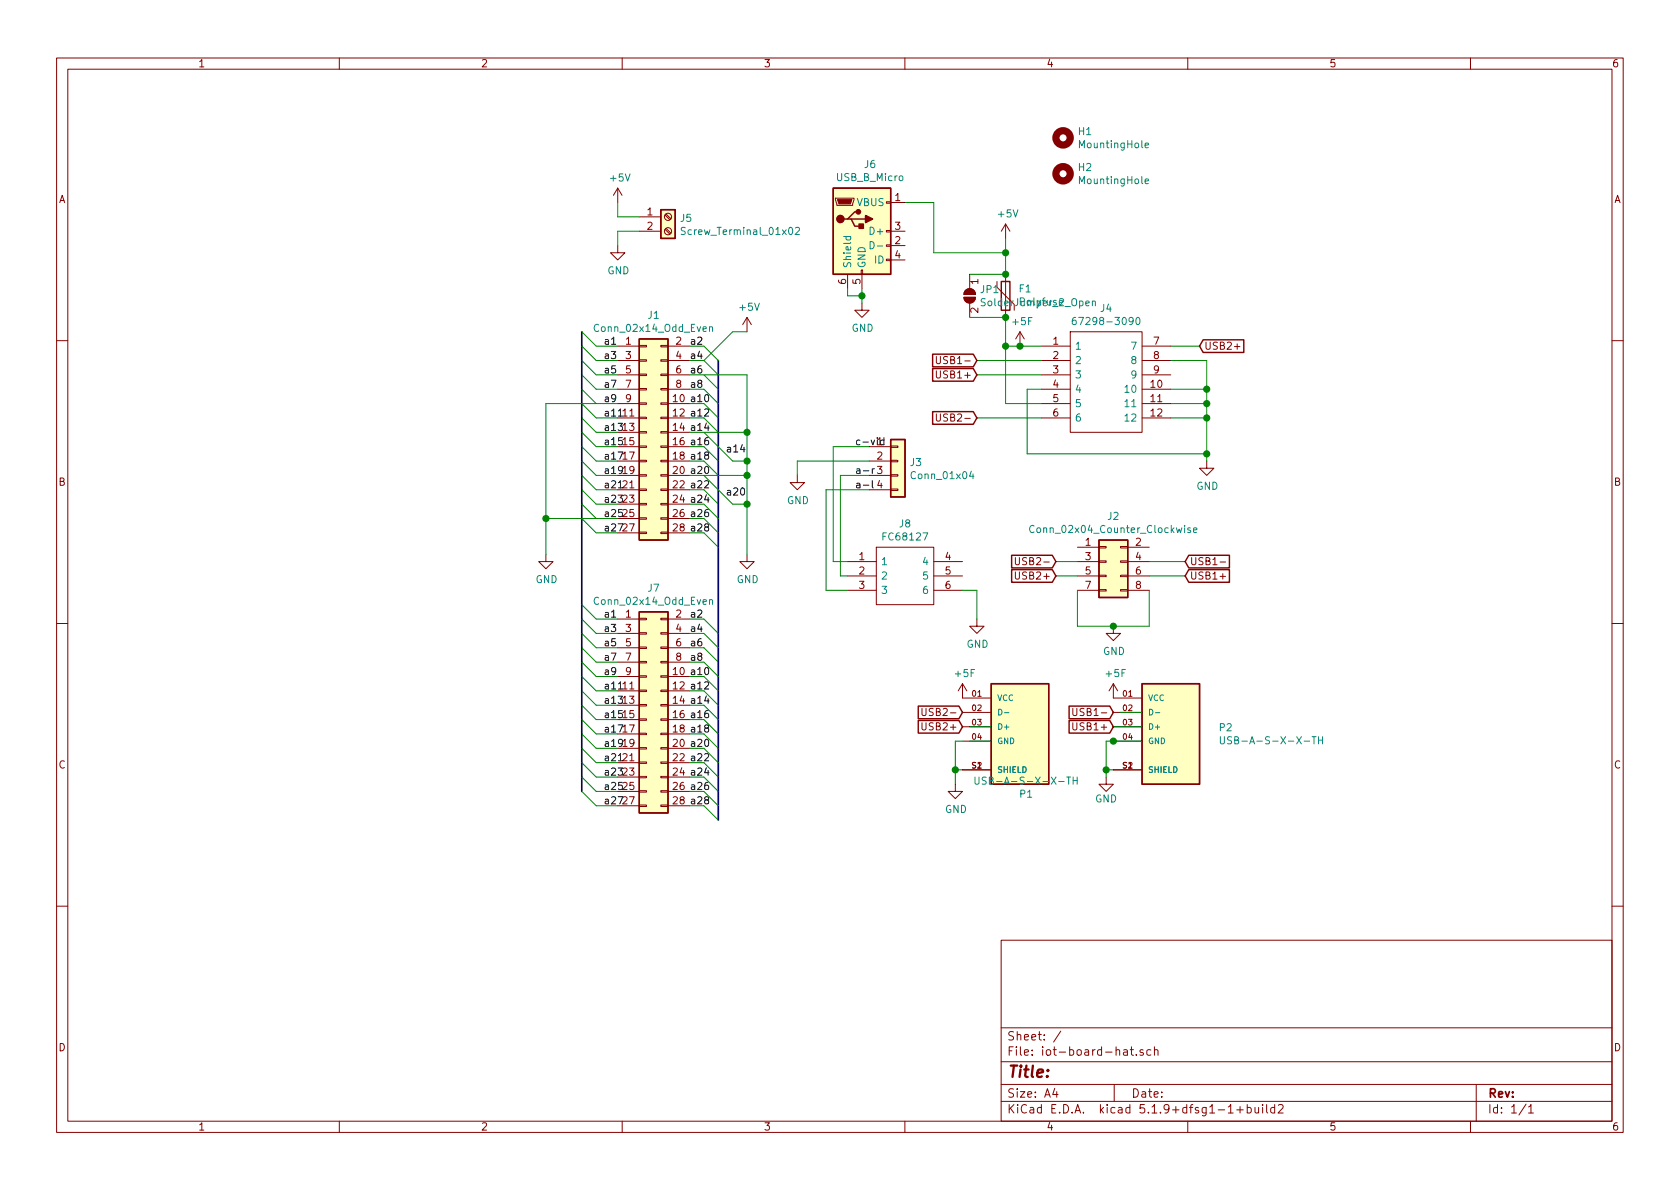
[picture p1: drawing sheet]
<svg xmlns="http://www.w3.org/2000/svg" width="297mm" height="210mm" viewBox="0 0 297 210" stroke-linecap="round" stroke-linejoin="round" font-family="sans-serif">
<g fill="none" stroke="#840000" stroke-width=".18">
<path d="M10 10.3h277v189.9h-277zM12 12.2h273v186.1h-273zM60 10.3v1.9M110 10.3v1.9M160 10.3v1.9M210 10.3v1.9M260 10.3v1.9M109.2 33.3l-.7 1.2M109.2 33.3v2.5M109.2 33.3l.8 1.2M113 38.3h3.8M117.6 38l.8 .9"/>
<path d="M117.8 37.8l.8 .9M147.7 35h3.3v.3l-.3 1h-2.7zM156.7 35.7h.8v.2h-.8zM157.5 35.8h2.5M177.8 39.6v2.6M177.8 39.6l-.8 1.3M177.8 39.6l.8 1.3M109.2 43.4v1.3h1.3l-1.3 1.3-1.3-1.3h1.3M113 40.9h3.8M117.6 40.6l.8 .8M117.8 40.4l.8 .8M132.1 56.1l-.8 1.3"/>
<path d="M132.1 56.1v2.6M132.1 56.1l.7 1.3M149.9 48.5v2.5M152.3 47.7h.2v.8h-.2zM152.4 53.6v1.3h1.3l-1.3 1.2-1.3-1.2h1.3M152.4 48.5v2.5M156.7 45.8h.8v.3h-.8zM156.7 43.3h.8v.3h-.8zM156.7 40.8h.8v.2h-.8zM157.5 40.9h2.5M157.5 43.4h2.5M157.5 46h2.5"/>
<path d="M170.4 52.6h2.1a1.02 1.02 0 0 1-1.1 1 1.02 1.02 0 0 1-1-1zM170.8 51.3a1.03 1.03 0 0 1 1.1-.2 1.03 1.03 0 0 1 .6 1h-2.1l.1-.4zM171.4 48.5v2.5M171.4 53.6v2.5M176.3 49.8v1l3 3v1.1M177.8 48.5v7.6M180.3 58.7l-.7 1.2M180.3 58.7v2.5M180.3 58.7l.8 1.2M189.2 58.7h12.7v17.7h-12.7zM10 60.2h2M109.2 61.2h3.8"/>
<path d="M109.2 68.8h3.8M109.2 71.4h3.8M109.2 73.9h3.8M109.2 63.7h3.8M109.2 66.3h3.8M109.2 79h3.8M109.2 76.4h3.8M113 78.9h1.3v.2h-1.3zM113 73.8h1.3v.2h-1.3zM113 71.2h1.3v.3h-1.3zM113 68.7h1.3v.3h-1.3zM113 66.2h1.3v.2h-1.3z"/>
<path d="M113 76.3h1.3v.3h-1.3zM113 63.6h1.3v.3h-1.3zM113 61.1h1.3v.2h-1.3zM116.8 78.9h1.3v.2h-1.3zM116.8 73.8h1.3v.2h-1.3zM116.8 71.2h1.3v.3h-1.3zM116.8 68.7h1.3v.3h-1.3zM116.8 66.2h1.3v.2h-1.3zM116.8 76.3h1.3v.3h-1.3zM116.8 63.6h1.3v.3h-1.3zM116.8 61.1h1.3v.2h-1.3zM118.1 61.2h3.8"/>
<path d="M118.1 68.8h3.8M118.1 71.4h3.8M118.1 73.9h3.8M118.1 63.7h3.8M118.1 66.3h3.8M118.1 79h3.8M118.1 76.4h3.8M153.7 79h3.8M157.5 78.9h1.2v.2h-1.2zM165.6 65.6v1l.2 .2h.4l.1-.2v-1M165.6 73.2v1l.2 .3 .4-.1 .1-.2v-1M165.6 63v1.1l.2 .2h.4l.1-.2v-1.1"/>
<path d="M184.1 61.2h5.1M184.1 68.8h5.1M184.1 71.4h5.1M184.1 73.9h5.1M184.1 63.7h5.1M184.1 66.3h5.1M201.9 61.2h5.1M201.9 68.8h5.1M201.9 71.4h5.1M201.9 73.9h5.1M201.9 63.7h5.1M201.9 66.3h5.1"/>
<path d="M218.3 61.3h.9M285 60.2h2M96.5 98v1.3h1.3l-1.3 1.3-1.3-1.3h1.3M109.2 81.5h3.8M109.2 84.1h3.8M109.2 86.6h3.8M109.2 89.1h3.8M109.2 91.7h3.8M109.2 94.2h3.8M113 81.4h1.3v.3h-1.3zM113 83.9h1.3v.3h-1.3zM113 86.5h1.3v.2h-1.3z"/>
<path d="M113 89h1.3v.3h-1.3zM113 91.6h1.3v.2h-1.3zM113 94.1h1.3v.3h-1.3zM116.8 81.4h1.3v.3h-1.3zM116.8 83.9h1.3v.3h-1.3zM116.8 86.5h1.3v.2h-1.3zM116.8 89h1.3v.3h-1.3zM116.8 91.6h1.3v.2h-1.3zM116.8 94.1h1.3v.3h-1.3zM118.1 81.5h3.8M118.1 84.1h3.8M118.1 86.6h3.8"/>
<path d="M118.1 89.1h3.8M118.1 91.7h3.8M118.1 94.2h3.8M132.1 98v1.3h1.2l-1.2 1.3-1.3-1.3h1.3M141 84.1v1.2h1.2l-1.2 1.3-1.3-1.3h1.3M149.9 99.3h5M153.7 81.5h3.8M153.7 84.1h3.8M153.7 86.6h3.8M154.9 96.8h10.2v10.1h-10.2zM157.5 86.5h1.2v.2h-1.2zM157.5 83.9h1.2v.3h-1.2z"/>
<path d="M157.5 81.4h1.2v.3h-1.2zM165.1 99.3h5.1M179.5 98.6v1l.3 .3 .3-.1 .1-.2v-1M190.5 99.3h3.8M190.5 96.8h3.8M194.3 96.6h1.3v.3h-1.3zM194.3 99.2h1.3v.2h-1.3zM198.1 96.6h1.3v.3h-1.3zM198.1 99.2h1.3v.2h-1.3zM199.4 99.3h3.8M199.4 96.8h3.8M213.4 81.5v1.3h1.2l-1.2 1.3-1.3-1.3h1.3"/>
<path d="M215.7 99.4h1M10 110.3h2M109.2 109.5h3.8M109.2 119.6h3.8M109.2 112h3.8M109.2 114.5h3.8M109.2 117.1h3.8M113 119.5h1.3v.3h-1.3zM113 117h1.3v.2h-1.3zM113 114.4h1.3v.3h-1.3zM113 111.9h1.3v.2h-1.3zM113 109.3h1.3v.3h-1.3z"/>
<path d="M116.8 119.5h1.3v.3h-1.3zM116.8 117h1.3v.2h-1.3zM116.8 114.4h1.3v.3h-1.3zM116.8 111.9h1.3v.2h-1.3zM116.8 109.3h1.3v.3h-1.3zM118.1 109.5h3.8M118.1 119.6h3.8M118.1 112h3.8M118.1 114.5h3.8M118.1 117.1h3.8M149.9 101.8h5M149.9 104.4h5"/>
<path d="M165.1 101.8h5.1M165.1 104.4h5.1M172.7 109.5v1.2h1.3l-1.3 1.3-1.3-1.3h1.3M179.5 101.1v1.1l.3 .2h.3l.1-.2v-1.1M190.5 101.8h3.8M190.5 104.4h3.8M194.3 104.3h1.3v.2h-1.3zM194.3 101.7h1.3v.3h-1.3zM196.8 110.7v1.3h1.3l-1.3 1.3-1.2-1.3h1.2M198.1 104.3h1.3v.2h-1.3zM198.1 101.7h1.3v.3h-1.3zM199.4 101.8h3.8"/>
<path d="M199.4 104.4h3.8M215.7 101.9h1M285 110.3h2M109.2 122.2h3.8M109.2 124.7h3.8M109.2 127.2h3.8M109.2 129.8h3.8M109.2 132.3h3.8M109.2 134.9h3.8M109.2 137.4h3.8M109.2 139.9h3.8M113 129.7h1.3v.2h-1.3z"/>
<path d="M113 132.2h1.3v.3h-1.3zM113 134.7h1.3v.3h-1.3zM113 137.3h1.3v.2h-1.3zM113 139.8h1.3v.3h-1.3zM113 127.1h1.3v.3h-1.3zM113 122h1.3v.3h-1.3zM113 124.6h1.3v.2h-1.3zM116.8 129.7h1.3v.2h-1.3zM116.8 132.2h1.3v.3h-1.3zM116.8 134.7h1.3v.3h-1.3zM116.8 137.3h1.3v.2h-1.3zM116.8 139.8h1.3v.3h-1.3z"/>
<path d="M116.8 127.1h1.3v.3h-1.3zM116.8 122h1.3v.3h-1.3zM116.8 124.6h1.3v.2h-1.3zM118.1 122.2h3.8M118.1 124.7h3.8M118.1 127.2h3.8M118.1 129.8h3.8M118.1 132.3h3.8M118.1 134.9h3.8M118.1 137.4h3.8M118.1 139.9h3.8M163 125.3v1l.2 .2h.4l.1-.2v-1"/>
<path d="M163 127.8v1l.2 .3 .4-.1 .1-.2v-1M168.9 138.7v1.2h1.3l-1.3 1.3-1.3-1.3h1.3M170.2 120.9l-.8 1.3M170.2 120.9v2.5h5.1M170.2 120.9l.7 1.3M170.2 126h5.1M170.2 128.5h5.1M170.2 131.1h5.1M170.2 136.1h5.1M189.7 127.8v1l.2 .3 .4-.1 .1-.2v-1M189.7 125.3v1l.2 .2h.4l.1-.2v-1M195.6 137.4v1.3h1.2l-1.2 1.2-1.3-1.2h1.3"/>
<path d="M196.8 120.9l-.7 1.3M196.8 120.9v2.5h5.1M196.8 120.9l.8 1.3M196.8 126h5.1M196.8 128.5h5.1M196.8 131.1h5.1M196.8 136.1h5.1M109.2 142.5h3.8M113 142.4h1.3v.2h-1.3zM116.8 142.4h1.3v.2h-1.3zM118.1 142.5h3.8M10 160.2h2"/>
<path d="M177 166.3h108v32h-108zM285 160.2h2M60 198.3v1.9M110 198.3v1.9M160 198.3v1.9M177 194.8h108M177 191.8h108M177 187.8h108M177 181.8h108M186.5 192.5l-.4 1h1M186.8 193v1M187.6 182.3l-1.3 2"/>
<path d="M197 191.8v3M198.7 185.7h.6v.9M199.3 186h-.5l-.2 .3 .1 .2 .1 .1 .5-.1M199.8 185.6h.6M200.1 185.1v1.3l.3 .2M200.9 186.5v.1M202.1 185.7l-.3-.1-.3 .2 .1 .2 .5 .2v.3h-.6M203.5 185.7l-.5-.1-.2 .3v.6l.2 .1 .5-.1M204.1 185.7l.2-.1 .4 .1v.9M204.1 185.1v1.5M210 198.3v1.9M217.2 195.8l.4-.5v1.5"/>
<path d="M217.2 196.8h.8M218.7 196.3h1.1M219.3 195.7v1.1M220.5 195.9l.5-.1 .2 .3-.1 .6h-.6M220.5 195.3v1.5M221.9 195.8v.9l.4 .1 .2-.1M222.5 195.8v1M223.2 195.3v.2M223.2 195.8v1M224 195.3v1.3l.2 .2M225.4 195.9l-.5-.1-.2 .3v.6l.2 .1 .5-.1M225.4 195.3v1.5"/>
<path d="M226 195.5l.2-.2h.4l.3 .5-.9 1h.9M260 198.3v1.9M261 191.8v6.5M269.8 195.2l-1.2 2M270.3 195.8l.4-.5v1.5M270.3 196.8h.8"/>
<circle cx="118.1" cy="38.3" r=".63"/>
<circle cx="118.1" cy="40.9" r=".63"/>
</g>
<g fill="#ffffc2" stroke="#ffffc2" stroke-width=".18">
<path d="M175.3 120.9h10.1v17.8h-10.1z"/>
<path d="M116.8 37.1h2.6v5.1h-2.6z"/>
<path d="M157.5 77.7h2.5v10.2h-2.5z"/>
<path d="M147.3 33.3h10.2v15.2h-10.2z"/>
<path d="M113 108.2h5.1v35.6h-5.1z"/>
<path d="M194.3 95.5h5.1v10.2h-5.1z"/>
<path d="M113 59.9h5.1v35.6h-5.1z"/>
<path d="M201.9 120.9h10.2v17.8h-10.2z"/>
</g>
<g fill="none" stroke="#840000" stroke-width=".25">
<path d="M116.8 37.1h2.6v5.1h-2.6zM147.3 33.3h10.2v15.2h-10.2zM149.9 38.7h.6l.6 1.3h1.3M150.5 38.7h2.5M151.8 37.5h-.7l-1.2 1.2h-.7M113 59.9h5.1v35.6h-5.1zM177 49.8h1.6v5.1h-1.6zM157.5 77.7h2.5v10.2h-2.5zM164.9 65.2h7.2l.6 1.1-.6 1.1h-7.2zM164.9 72.8h7.2l.6 1.1-.6 1.1h-7.2zM164.9 62.6h7.2l.6 1.1-.6 1.2h-7.2zM212.7 60.1h7.2v2.2h-7.2l-.6-1.1z"/>
<path d="M178.9 98.2h7.2l.6 1.1-.6 1.1h-7.2zM194.3 95.5h5.1v10.2h-5.1zM210.2 98.2h7.2v2.2h-7.2l-.7-1.1zM113 108.2h5.1v35.6h-5.1zM178.9 100.7h7.2l.6 1.1-.6 1.2h-7.2zM210.2 100.7h7.2v2.3h-7.2l-.7-1.2zM162.4 124.9h7.1l.7 1.1-.7 1.1h-7.1zM162.4 127.4h7.1l.7 1.1-.7 1.1h-7.1zM175.3 120.9h10.1v17.8h-10.1zM189 127.4h7.2l.6 1.1-.6 1.1h-7.2zM189 124.9h7.2l.6 1.1-.6 1.1h-7.2zM201.9 120.9h10.2v17.8h-10.2z"/>
</g>
<g fill="none" stroke="#008484" stroke-width=".18">
<path d="M202.5 32l.6-.1-.1-.2-.3-.1-.2 .2v.6h.5M202.5 25.7l.6-.1-.1-.3h-.3l-.2 .2v.6h.5M121.2 40.3l-.5-.1-.2 .1v.5l.6 .2 .1 .2-.3 .3-.5-.1M125.5 57.9l.1-.1h.3l.1 .8M125.5 57.8v.8M140.6 40.3l.5-.1 .3 .4-.1 .2-.7 .7h.8M149.1 41.8h1.3M149.6 41.8v.4l.2 .2 .6-.1v-.5M153.8 42.7a.64 .64 0 0 1 .8 .7 .64 .64 0 0 1-.8 .6zM155.1 43.5h1M190.2 56.1l-.4 .1a.87 .87 0 0 0 0 1.2l.4-.1v-.6l-.4-.1-.2 .3M193.1 53.4l.2-.2 .3 .1 .1 .8"/>
<path d="M193.1 53.2v.9M200.9 56.3l.2-.2a.69 .69 0 0 1 .5 .7 .69 .69 0 0 1-.5 .6l-.2-.1-.1-.4zM171.7 83.3l-.3 .9h.8M172 83.8v.9M182.8 93a.6 .6 0 0 0-.8 .5 .6 .6 0 0 0 .6 .7l.2-.1M210.5 93.4l-.3-.1-.2 .2 .1 .2 .4 .1v.3h-.5M211 93.7l.6-.1v-.2l-.4-.1-.2 .2 .1 .6h.5M125.5 106.2l.1-.2 .3 .1 .1 .8M125.5 106v.9M172.4 137.4v1l.2 .3h.3l.2-.3v-1M174.4 137.5l-.5-.1-.2 .1 .1 .5 .5 .2 .1 .2-.3 .3-.4-.1M176.6 125.4a.51 .51 0 0 1 .6 .5 .51 .51 0 0 1-.6 .5z"/>
<path d="M177.6 126h.8M188.6 137.4h.7M189 137.4v1.3M189.7 137.4v1.3M189.7 138h.7M190.4 137.4v1.3M203.3 125.4a.51 .51 0 0 1 .5 .5 .51 .51 0 0 1-.5 .5zM204.3 126h.8M215.8 130.3v1l.2 .2h.3l.2-.2v-1M217.8 130.3h-.5l-.2 .1v.4l.6 .3 .1 .2-.3 .2h-.5M232 130.3h.7M232.3 130.3v1.2"/>
<path d="M233.1 130.3v1.2M233.1 130.9h.7M233.8 130.3v1.2"/>
</g>
<g fill="#840000" stroke="#840000" stroke-width=".25">
<path d="M151.9 39.6h.8v.8h-.8z"/>
<path d="M153 38.1l1.3 .6-1.3 .7z"/>
<circle cx="148.6" cy="38.7" r=".63"/>
<circle cx="151.8" cy="37.5" r=".38"/>
</g>
<g fill="#840000" stroke="#840000" stroke-width=".18">
<path d="M148.1 35.3h2.5l-.2 .8h-2.1z"/>
<path d="M170.8 51.3a1.03 1.03 0 0 1 1.1-.2 1.03 1.03 0 0 1 .6 1h-2.1l.1-.4z"/>
<path d="M170.4 52.6h2.1a1.02 1.02 0 0 1-1.1 1 1.02 1.02 0 0 1-1-1z"/>
</g>
<g fill="none" stroke="#840000" stroke-width="1.3">
<circle cx="188" cy="24.4" r="1.27"/>
<circle cx="188" cy="30.7" r="1.27"/>
</g>
<path d="M102.9 58.7v81.2M127 63.7v81.3" fill="none" stroke="#000084" stroke-width=".3"/>
<g fill="none" stroke="#008400" stroke-width=".18">
<path d="M109.2 35.8v2.5h3.8M160 35.8h5.1v8.9h12.7M102.9 58.7l2.5 2.5h3.8M113 40.9h-3.8v2.5M132.1 58.7h-2.6l-5 5M149.9 51v1.3h2.5M152.4 51v2.6M171.4 56.1h6.4v15.3h6.3M177.8 42.2v6.3h-6.4M102.9 61.2l2.5 2.5h3.8M102.9 79l2.5 2.5h3.8M102.9 71.4l2.5 2.5h3.8"/>
<path d="M102.9 73.9l2.5 2.5h3.8M102.9 76.4l2.5 2.6h3.8M102.9 66.3l2.5 2.5h3.8M102.9 63.7l2.5 2.6h3.8M102.9 68.8l2.5 2.6M109.2 71.4h-12.7v26.6M121.9 63.7h2.6M121.9 66.3h10.2v31.7M121.9 76.4h10.2M121.9 61.2h2.6l2.5 2.5M121.9 68.8h2.6l2.5 2.6M124.5 76.4l5 5.1h2.6"/>
<path d="M124.5 63.7l2.5 2.6M124.5 66.3l2.5 2.5M124.5 71.4l2.5 2.5M124.5 73.9l2.5 2.5M124.5 79l2.5 2.5M153.7 79h-6.4v20.3h2.6M172.7 63.7h11.4M172.7 73.9h11.4M172.7 66.3h11.4M177.8 61.2h6.3M184.1 68.8h-2.5v11.5h31.8M207 63.7h6.4v17.8"/>
<path d="M207 73.9h6.4M207 61.2h5.1M207 68.8h6.4M207 71.4h6.4M96.5 91.7h12.7M102.9 81.5l2.5 2.6h3.8M102.9 84.1l2.5 2.5h3.8M102.9 86.6l2.5 2.5h3.8M102.9 91.7l2.5 2.5h3.8M102.9 89.1l2.5 2.6M121.9 84.1h10.2M124.5 84.1l5 5h2.6"/>
<path d="M124.5 81.5l2.5 2.6M124.5 86.6l2.5 2.5M124.5 89.1l2.5 2.6M124.5 91.7l2.5 2.5M124.5 94.2l2.5 2.6M153.7 81.5h-12.7v2.6M153.7 84.1h-5.1v17.7h1.3M153.7 86.6h-7.7v17.8h3.9M186.7 99.3h3.8M203.2 99.3h6.3M102.9 114.5l2.5 2.6h3.8M102.9 106.9l2.5 2.6h3.8"/>
<path d="M102.9 109.5l2.5 2.5h3.8M102.9 112l2.5 2.5h3.8M102.9 119.6l2.5 2.6h3.8M102.9 117.1l2.5 2.5h3.8M121.9 117.1h2.6l2.5 2.5M121.9 109.5h2.6l2.5 2.5M121.9 112h2.6l2.5 2.5M121.9 114.5h2.6l2.5 2.6M124.5 119.6l2.5 2.6M170.2 104.4h2.5v5.1M186.7 101.8h3.8M190.5 104.4v6.3h12.7v-6.3"/>
<path d="M203.2 101.8h6.3M102.9 132.3l2.5 2.6h3.8M102.9 139.9l2.5 2.6h3.8M102.9 137.4l2.5 2.5h3.8M102.9 134.9l2.5 2.5h3.8M102.9 129.8l2.5 2.5h3.8M102.9 127.2l2.5 2.6h3.8M102.9 124.7l2.5 2.5h3.8M102.9 122.2l2.5 2.5h3.8M124.5 127.2l2.5 2.6M124.5 122.2l2.5 2.5M124.5 124.7l2.5 2.5"/>
<path d="M124.5 139.9l2.5 2.6M124.5 137.4l2.5 2.5M124.5 134.9l2.5 2.5M124.5 132.3l2.5 2.6M124.5 129.8l2.5 2.5M168.9 136.1h1.3M170.2 131.1h-1.3v7.6M171.4 128.5h3.9M171.4 131.1h3.9M195.6 136.1h1.2M196.8 128.5h5.1M198.1 126h3.8"/>
<path d="M201.9 131.1h-6.3v6.3M124.5 142.5l2.5 2.5"/>
</g>
<path d="M109.3 73.6h.8M109.3 86.3h.8M152.7 85.8h.9M154.2 85v1.1l.2 .2M154.2 82.9v.8M154.6 82.9l-.3 .1-.1 .1M109.3 134.5h.8M109.3 121.8h.8" fill="none" stroke="#000" stroke-width=".18"/>
<g fill="#008400" stroke="#008400" stroke-width=".25">
<circle cx="196.9" cy="131.1" r=".51"/>
<circle cx="213.4" cy="80.3" r=".51"/>
<circle cx="213.4" cy="68.8" r=".51"/>
<circle cx="195.6" cy="136.1" r=".51"/>
<circle cx="196.9" cy="110.7" r=".51"/>
<circle cx="213.4" cy="71.4" r=".51"/>
<circle cx="168.9" cy="136.1" r=".51"/>
<circle cx="213.4" cy="73.9" r=".51"/>
<circle cx="180.3" cy="61.2" r=".51"/>
<circle cx="177.8" cy="48.5" r=".51"/>
<circle cx="177.8" cy="44.7" r=".51"/>
<circle cx="96.5" cy="91.7" r=".51"/>
<circle cx="132.1" cy="81.5" r=".51"/>
<circle cx="177.8" cy="56.1" r=".51"/>
<circle cx="132.1" cy="89.1" r=".51"/>
<circle cx="177.8" cy="61.2" r=".51"/>
<circle cx="132.1" cy="76.4" r=".51"/>
<circle cx="132.1" cy="84.1" r=".51"/>
<circle cx="152.4" cy="52.3" r=".51"/>
</g>
<text font-size="2.8" fill="#840000" x="178" y="190.5">Title:</text>
<g font-size="2.1" fill="#840000">
<text x="178" y="184">Sheet: /</text>
<text x="178" y="186.7">File: iot-board-hat.sch</text>
<text x="178" y="196.9">KiCad E.D.A. kicad 5.1.9+dfsg1-1+build2</text>
<text x="178" y="194.1">Size: A4</text>
<text x="200" y="194.1">Date:</text>
<text x="263" y="194.1">Rev:</text>
<text x="263" y="196.9">Id: 1/1</text>
</g>
<g font-size="1.8" fill="#840000">
<text x="35" y="11.9">1</text>
<text x="85" y="11.9">2</text>
<text x="135" y="11.9">3</text>
<text x="185" y="11.9">4</text>
<text x="235" y="11.9">5</text>
<text x="285" y="11.9">6</text>
<text x="10.4" y="35.9">A</text>
<text x="158.3" y="35.6">1</text>
<text x="285.4" y="35.9">A</text>
<text x="114.5" y="38.1">1</text>
<text x="114.5" y="40.6">2</text>
<text x="158.3" y="40.6">3</text>
<text x="158.3" y="43.2">2</text>
<text x="158.3" y="45.7">4</text>
<text x="149.6" y="50.3" transform="rotate(-90 149.6 50.3)">6</text>
<text x="152.1" y="50.3" transform="rotate(-90 152.1 50.3)">5</text>
<text x="173" y="50.3" transform="rotate(-90 173 50.3)">1</text>
<text x="173" y="55.3" transform="rotate(-90 173 55.3)">2</text>
<text x="110.6" y="61">1</text>
<text x="110.6" y="63.5">3</text>
<text x="119.5" y="61">2</text>
<text x="119.5" y="63.5">4</text>
<text x="166.6" y="64.4">USB1-</text>
<text x="186.2" y="61">1</text>
<text x="186.2" y="63.5">2</text>
<text x="204" y="61">7</text>
<text x="204" y="63.5">8</text>
<text x="212.9" y="61.8">USB2+</text>
<text x="110.6" y="66">5</text>
<text x="110.6" y="68.6">7</text>
<text x="110.6" y="71.1">9</text>
<text x="119.5" y="66">6</text>
<text x="119.5" y="68.6">8</text>
<text x="166.2" y="66.9">USB1+</text>
<text x="186.2" y="66">3</text>
<text x="186.2" y="68.6">4</text>
<text x="186.2" y="71.1">5</text>
<text x="203.5" y="68.6">10</text>
<text x="203.5" y="71.1">11</text>
<text x="204" y="66">9</text>
<text x="110.2" y="73.7">11</text>
<text x="110.2" y="76.2">13</text>
<text x="166.6" y="74.5">USB2-</text>
<text x="186.2" y="73.7">6</text>
<text x="203.5" y="73.7">12</text>
<text x="110.2" y="78.7">15</text>
<text x="110.2" y="81.3">17</text>
<text x="110.2" y="83.8">19</text>
<text x="155.1" y="81.3">2</text>
<text x="155.1" y="83.8">3</text>
<text x="10.4" y="85.9">B</text>
<text x="110.2" y="86.4">21</text>
<text x="110.2" y="88.9">23</text>
<text x="155.1" y="86.4">4</text>
<text x="285.4" y="85.9">B</text>
<text x="110.2" y="91.4">25</text>
<text x="110.2" y="94">27</text>
<text x="151.9" y="99.1">1</text>
<text x="151.9" y="101.6">2</text>
<text x="167.2" y="99.1">4</text>
<text x="167.2" y="101.6">5</text>
<text x="180.6" y="99.9">USB2-</text>
<text x="191.9" y="96.5">1</text>
<text x="191.9" y="99.1">3</text>
<text x="191.9" y="101.6">5</text>
<text x="200.8" y="96.5">2</text>
<text x="200.8" y="99.1">4</text>
<text x="200.8" y="101.6">6</text>
<text x="210.3" y="99.9">USB1-</text>
<text x="151.9" y="104.1">3</text>
<text x="167.2" y="104.1">6</text>
<text x="180.2" y="102.5">USB2+</text>
<text x="191.9" y="104.1">7</text>
<text x="200.8" y="104.1">8</text>
<text x="210.3" y="102.5">USB1+</text>
<text x="110.6" y="109.2">1</text>
<text x="110.6" y="111.8">3</text>
<text x="119.5" y="109.2">2</text>
<text x="119.5" y="111.8">4</text>
<text x="110.6" y="114.3">5</text>
<text x="110.6" y="116.8">7</text>
<text x="110.6" y="119.4">9</text>
<text x="119.5" y="114.3">6</text>
<text x="119.5" y="116.8">8</text>
<text x="110.2" y="121.9">11</text>
<text x="110.2" y="124.5">13</text>
<text x="110.2" y="127">15</text>
<text x="110.2" y="129.5">17</text>
<text x="163.7" y="129.2">USB2+</text>
<text x="164.1" y="126.6">USB2-</text>
<text x="190.3" y="129.2">USB1+</text>
<text x="190.8" y="126.6">USB1-</text>
<text x="10.4" y="135.9">C</text>
<text x="110.2" y="132.1">19</text>
<text x="110.2" y="134.6">21</text>
<text x="110.2" y="137.2">23</text>
<text x="285.4" y="135.9">C</text>
<text x="110.2" y="139.7">25</text>
<text x="110.2" y="142.2">27</text>
<text x="10.4" y="185.9">D</text>
<text x="285.4" y="185.9">D</text>
<text x="35" y="199.9">1</text>
<text x="85" y="199.9">2</text>
<text x="135" y="199.9">3</text>
<text x="185" y="199.9">4</text>
<text x="235" y="199.9">5</text>
<text x="285" y="199.9">6</text>
</g>
<g font-size="1.8" fill="#008484">
<text x="190.7" y="23.9">H1</text>
<text x="152.9" y="29.7">J6</text>
<text x="191.1" y="26.2">MountingHole</text>
<text x="108" y="32.1">+5V</text>
<text x="148" y="32">USB_B_Micro</text>
<text x="190.7" y="30.2">H2</text>
<text x="191.1" y="32.6">MountingHole</text>
<text x="120.3" y="39.2">J5</text>
<text x="121.2" y="41.5">Screw_Terminal_01x02</text>
<text x="151.6" y="36.4">VBUS</text>
<text x="154.2" y="41.5">D+</text>
<text x="176.6" y="38.4">+5V</text>
<text x="150.5" y="47.5" transform="rotate(-90 150.5 47.5)">Shield</text>
<text x="153" y="47.5" transform="rotate(-90 153 47.5)">GND</text>
<text x="154.7" y="46.6">ID</text>
<text x="107.4" y="48.5">GND</text>
<text x="173.4" y="51.8">JP1</text>
<text x="180.2" y="51.7">F1</text>
<text x="105.5" y="58.7">Conn_02x14_Odd_Even</text>
<text x="114.6" y="56.4">J1</text>
<text x="130.9" y="55">+5V</text>
<text x="150.6" y="58.7">GND</text>
<text x="173.9" y="54.1">SolderJumper_2_Open</text>
<text x="179.2" y="57.5">+5F</text>
<text x="180.4" y="54">Polyfuse</text>
<text x="190.9" y="57.5">67298-3090</text>
<text x="194.6" y="55.2">J4</text>
<text x="190" y="61.8">1</text>
<text x="190" y="64.4">2</text>
<text x="200.2" y="61.8">7</text>
<text x="200.2" y="64.4">8</text>
<text x="190" y="66.9">3</text>
<text x="190" y="69.5">4</text>
<text x="199.2" y="69.5">10</text>
<text x="200.2" y="66.9">9</text>
<text x="190" y="72">5</text>
<text x="190" y="74.5">6</text>
<text x="199.2" y="72">11</text>
<text x="199.2" y="74.5">12</text>
<text x="161" y="82.4">J3</text>
<text x="139.1" y="89.1">GND</text>
<text x="161.4" y="84.7">Conn_01x04</text>
<text x="211.5" y="86.6">GND</text>
<text x="156.4" y="95.6">FC68127</text>
<text x="159.1" y="93.3">J8</text>
<text x="183" y="94.3">Conn_02x04_Counter_Clockwise</text>
<text x="195.9" y="91.9">J2</text>
<text x="155.7" y="99.9">1</text>
<text x="163.3" y="99.9">4</text>
<text x="94.7" y="103.1">GND</text>
<text x="105.5" y="107">Conn_02x14_Odd_Even</text>
<text x="114.6" y="104.6">J7</text>
<text x="130.3" y="103.1">GND</text>
<text x="155.7" y="102.5">2</text>
<text x="155.7" y="105">3</text>
<text x="163.3" y="102.5">5</text>
<text x="163.3" y="105">6</text>
<text x="169" y="119.7">+5F</text>
<text x="170.9" y="114.5">GND</text>
<text x="195" y="115.8">GND</text>
<text x="195.7" y="119.7">+5F</text>
<text x="215.6" y="129.3">P2</text>
<text x="217.9" y="131.6">USB-A-S-X-X-TH</text>
<text x="167.1" y="143.8">GND</text>
<text x="174.5" y="138.8">USB-A-S-X-X-TH</text>
<text x="180.4" y="141.1">P1</text>
<text x="193.6" y="141.9">GND</text>
</g>
<g font-size="1.8">
<text x="106.7" y="63.5">a3</text>
<text x="106.7" y="61">a1</text>
<text x="121.9" y="63.5">a4</text>
<text x="121.9" y="61">a2</text>
<text x="106.7" y="68.6">a7</text>
<text x="106.7" y="71.1">a9</text>
<text x="106.7" y="66">a5</text>
<text x="119" y="71.1">10 a10</text>
<text x="121.9" y="68.6">a8</text>
<text x="121.9" y="66">a6</text>
<text x="106.7" y="73.7">a11</text>
<text x="106.7" y="76.2">a13</text>
<text x="119" y="73.7">12 a12</text>
<text x="119" y="76.2">14 a14</text>
<text x="106.7" y="78.7">a15</text>
<text x="106.7" y="81.3">a17</text>
<text x="106.7" y="83.8">a19</text>
<text x="119" y="78.7">16 a16</text>
<text x="119" y="81.3">18 a18</text>
<text x="119" y="83.8">20 a20</text>
<text x="128.3" y="80">a14</text>
<text x="151.1" y="83.8">a-r</text>
<text x="151.1" y="78.7">c-vid1</text>
<text x="106.7" y="88.9">a23</text>
<text x="106.7" y="86.4">a21</text>
<text x="119" y="86.4">22 a22</text>
<text x="119" y="88.9">24 a24</text>
<text x="128.3" y="87.6">a20</text>
<text x="151.1" y="86.4">a-l</text>
<text x="106.7" y="91.4">a25</text>
<text x="106.7" y="94">a27</text>
<text x="119" y="91.4">26 a26</text>
<text x="119" y="94">28 a28</text>
<text x="106.7" y="111.8">a3</text>
<text x="106.7" y="109.2">a1</text>
<text x="121.9" y="109.2">a2</text>
<text x="121.9" y="111.8">a4</text>
<text x="106.7" y="114.3">a5</text>
<text x="106.7" y="116.8">a7</text>
<text x="106.7" y="119.4">a9</text>
<text x="119" y="119.4">10 a10</text>
<text x="121.9" y="114.3">a6</text>
<text x="121.9" y="116.8">a8</text>
<text x="106.7" y="124.5">a13</text>
<text x="106.7" y="121.9">a11</text>
<text x="119" y="121.9">12 a12</text>
<text x="119" y="124.5">14 a14</text>
<text x="106.7" y="127">a15</text>
<text x="106.7" y="129.5">a17</text>
<text x="119" y="127">16 a16</text>
<text x="119" y="129.5">18 a18</text>
<text x="106.7" y="132.1">a19</text>
<text x="106.7" y="134.6">a21</text>
<text x="106.7" y="137.2">a23</text>
<text x="119" y="132.1">20 a20</text>
<text x="119" y="134.6">22 a22</text>
<text x="119" y="137.2">24 a24</text>
<text x="106.7" y="139.7">a25</text>
<text x="106.7" y="142.2">a27</text>
<text x="119" y="139.7">26 a26</text>
<text x="119" y="142.2">28 a28</text>
</g>
<g font-size="1.4" fill="#840000">
<text x="171.9" y="123.2">01</text>
<text x="171.9" y="125.7">02</text>
<text x="198.6" y="123.2">01</text>
<text x="198.6" y="125.7">02</text>
<text x="171.9" y="128.3">03</text>
<text x="171.9" y="130.8">04</text>
<text x="198.6" y="128.3">03</text>
<text x="198.6" y="130.8">04</text>
<text x="171.9" y="135.9">S1</text>
<text x="172.8" y="135.9">2</text>
<text x="198.5" y="135.9">S1</text>
<text x="199.5" y="135.9">2</text>
</g>
<g font-size="1.4" fill="#008484">
<text x="176.3" y="123.9">VCC</text>
<text x="202.9" y="123.9">VCC</text>
<text x="176.3" y="129">D+</text>
<text x="176.3" y="131.6">GND</text>
<text x="202.9" y="129">D+</text>
<text x="202.9" y="131.6">GND</text>
<text x="176.3" y="136.6">SHIELD</text>
<text x="202.9" y="136.6">SHIELD</text>
</g>
</svg>
